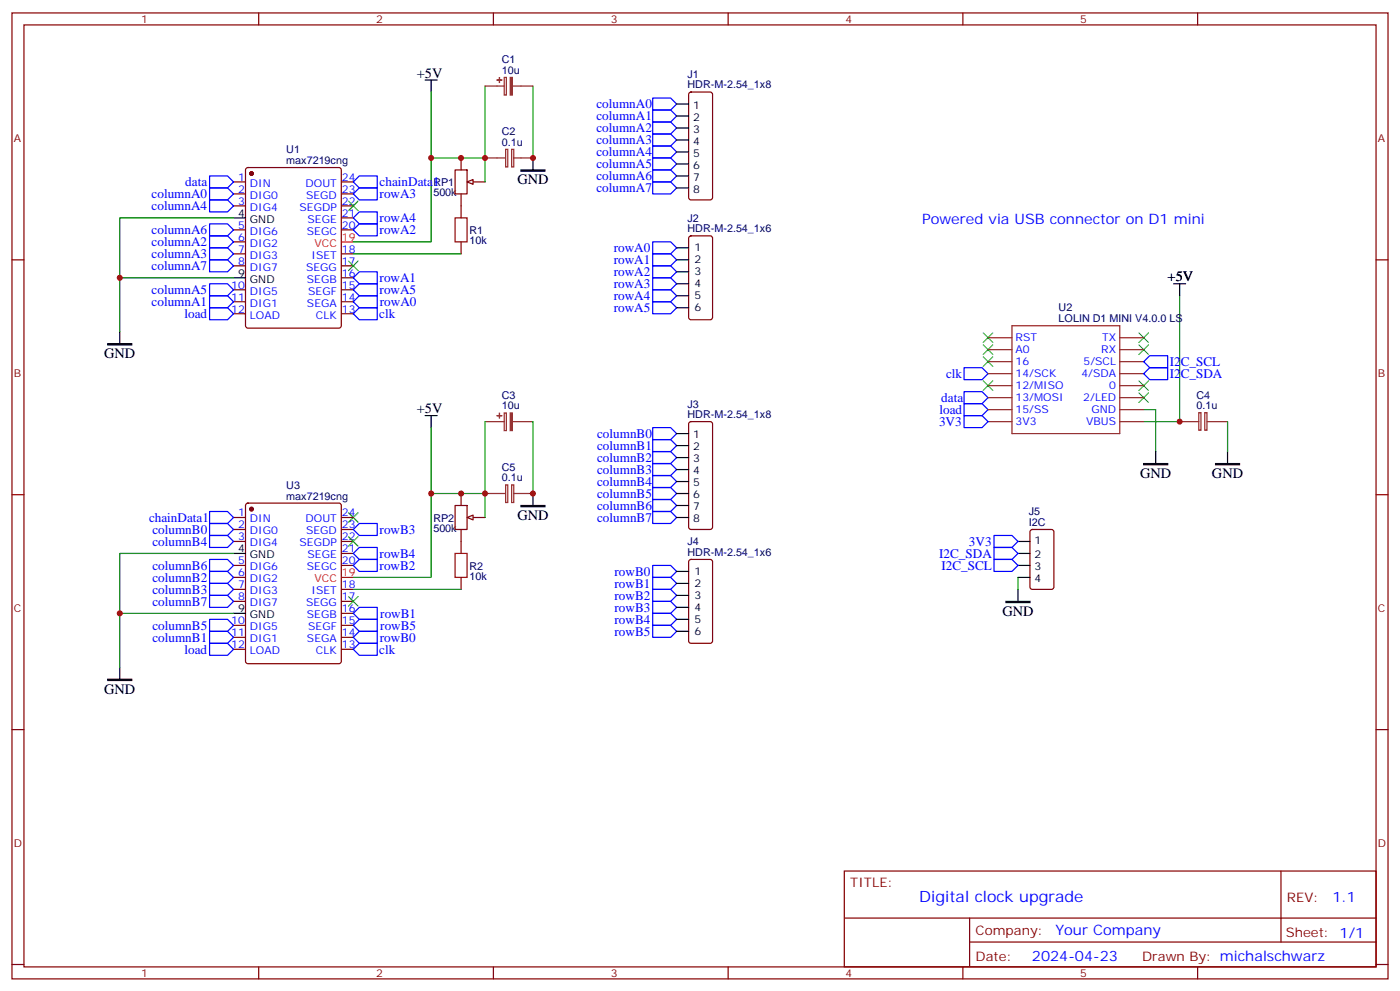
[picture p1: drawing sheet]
<svg xmlns="http://www.w3.org/2000/svg" width="412mm" height="292mm" viewBox="0 0 412 292" stroke-linecap="round" stroke-linejoin="round" font-family="sans-serif">
<g fill="none" stroke="#870000" stroke-width=".35">
<path d="M3.5 3.8h405.4v284.3h-405.4zM7.1 7.3h398.2v277.3h-398.2zM76.2 3.8v3.5M145.3 3.8v3.5M214.5 3.8v3.5M283.6 3.8v3.5M352.8 3.8v3.5M68.8 53.6h3.5M68.8 57.1h3.5M72.6 49.5l.4-.2h26.8l.7 .4v46.2l-.4 .6-27.1 .1-.6-.5-.1-46.1zM100.5 53.6h3.6M100.5 57.1h3.6"/>
<path d="M134.1 50h3.5v7.1h-3.5zM135.8 46.5v3.5M135.8 57.1v7M139.3 53.6h3.6M3.5 76.5h3.6M68.8 60.6h3.5M68.8 67.7h3.5M68.8 71.2h3.5M68.8 74.7h3.5M68.8 78.2h3.5M100.5 60.6h3.6M100.5 67.7h3.6"/>
<path d="M100.5 74.7h3.6M100.5 78.2h3.6M100.5 64.1h3.6M135.8 71.2v3.5M405.3 76.5h3.6M68.8 85.3h3.5M68.8 88.8h3.5M68.8 92.4h3.5M100.5 85.3h3.6M100.5 88.8h3.6M100.5 92.4h3.6M100.5 81.8h3.6"/>
<path d="M3.5 145.6h3.6M405.3 145.6h3.6M3.5 214.8h3.6M405.3 214.8h3.6M248.7 256.4h156.6v28.2h-156.6zM377.3 256.4v20.9M248.7 270.2h156.5M285.6 277.3h119.6M285.6 270.2v14.2M3.5 283.9h3.6M76.2 284.6v3.5M145.3 284.6v3.5"/>
<path d="M214.5 284.6v3.5M283.6 284.6v3.5M352.8 284.6v3.5M405.3 283.9h3.6"/>
</g>
<circle cx="74.1" cy="51.1" r=".53" fill="#870000" stroke="#870000" stroke-width=".35"/>
<path d="M125.2 23.6h3.6M127 23.6v3.5M157 46.5v3.5M68.8 64.1h3.5M35.3 97.6v3.6M68.8 81.8h3.5" fill="none" stroke="#000" stroke-width=".35"/>
<path d="M100.5 71.2h3.6" fill="none" stroke="#f00" stroke-width=".35"/>
<path d="M153.5 50h7v.4h-7zM31.7 101.2h7.1v.3h-7.1z" fill="#000" stroke="#000" stroke-width=".35"/>
<path d="M127 27.1v44.1h-22.9M68.8 64.1h-33.5v33.5M104.1 74.7h31.7M35.3 81.8h33.5" fill="none" stroke="#008700" stroke-width=".35"/>
<g fill="none" stroke="#00f" stroke-width=".35">
<path d="M192.3 28.9h5.3l1.7 1.7-1.7 1.8h-5.3zM192.3 32.4h5.3l1.7 1.7-1.7 1.8h-5.3zM192.3 35.9h5.3l1.7 1.8-1.7 1.7h-5.3zM192.3 39.4h5.3l1.7 1.8-1.7 1.8h-5.3zM61.7 55.3h5.3l1.8 1.8-1.8 1.7h-5.3zM61.7 58.8h5.3l1.8 1.8-1.8 1.8h-5.3zM104.1 57.1l1.7-1.8h5.3v3.5h-5.3zM192.3 53.6h5.3l1.7 1.7-1.7 1.8h-5.3zM192.3 50h5.3l1.7 1.8-1.7 1.8h-5.3zM192.3 46.5h5.3l1.7 1.8-1.7 1.7h-5.3zM192.3 43h5.3l1.7 1.7-1.7 1.8h-5.3zM61.7 69.4h5.3l1.8 1.8-1.8 1.8h-5.3z"/>
<path d="M61.7 73h5.3l1.8 1.7-1.8 1.8h-5.3zM61.7 65.9h5.3l1.8 1.8-1.8 1.7h-5.3zM61.7 76.5h5.3l1.8 1.7-1.8 1.8h-5.3zM104.1 67.7l1.7-1.8h5.3v3.5h-5.3zM104.1 64.1l1.7-1.7h5.3v3.5h-5.3zM192.3 71.2h5.3l1.7 1.8-1.7 1.7h-5.3zM192.3 74.7h5.3l1.7 1.8-1.7 1.7h-5.3zM192.3 78.2h5.3l1.7 1.8-1.7 1.8h-5.3zM61.7 87.1h5.3l1.8 1.7-1.8 1.8h-5.3zM61.7 83.5h5.3l1.8 1.8-1.8 1.8h-5.3zM104.1 88.8l1.7-1.7h5.3v3.5h-5.3zM104.1 85.3l1.7-1.8h5.3v3.6h-5.3z"/>
<path d="M104.1 81.8l1.7-1.8h5.3v3.5h-5.3zM192.3 81.8h5.3l1.7 1.7-1.7 1.8h-5.3zM192.3 85.3h5.3l1.7 1.8-1.7 1.7h-5.3zM192.3 88.8h5.3l1.7 1.8-1.7 1.8h-5.3zM192.3 136.5h5.3l1.7 1.7-1.7 1.8h-5.3zM192.3 132.9h5.3l1.7 1.8-1.7 1.8h-5.3zM192.3 129.4h5.3l1.7 1.8-1.7 1.7h-5.3zM192.3 125.9h5.3l1.7 1.7-1.7 1.8h-5.3zM192.3 140h5.3l1.7 1.7-1.7 1.8h-5.3zM192.3 150.6h5.3l1.7 1.7-1.7 1.8h-5.3zM192.3 147h5.3l1.7 1.8-1.7 1.8h-5.3zM192.3 143.5h5.3l1.7 1.8-1.7 1.7h-5.3z"/>
</g>
<path d="M134.1 64.1h3.5v7.1h-3.5z" fill="none" stroke="#a10000" stroke-width=".35"/>
<path d="M102.7 59.2l2.8 2.8M105.5 59.2l-2.8 2.8" fill="none" stroke="#3c3" stroke-width=".35"/>
<path d="M137.6 53.6l1.7-.8v1.5z" fill="#f0f0f0" stroke="#870000" stroke-width=".35"/>
<path d="M142.9 25.3v21.2M157 25.3v21.2M127 46.5h15.9v7.1M127 125.9v44.1h-22.9M142.9 124.1v21.2M157 124.1v21.2M104.1 173.5h31.7" fill="none" stroke="#008700" stroke-width=".35"/>
<path d="M142.9 25.3h5.6M148.5 22.8h.7v5.2h-.7zM151 25.3h6M142.9 46.5h6M148.9 44h.7v5.1h-.7zM150.7 44h.6v5.1h-.6zM151.3 46.5h5.7M142.9 124.1h5.6M148.5 121.6h.7v5.2h-.7zM151 124.1h6" fill="none" stroke="#8c2424" stroke-width=".35"/>
<g fill="none" stroke="#00f" stroke-width=".35">
<path d="M61.7 51.8h5.3l1.8 1.8-1.8 1.7h-5.3zM61.7 90.6h5.3l1.8 1.8-1.8 1.7h-5.3zM104.1 92.4l1.7-1.8h5.3v3.5h-5.3zM61.7 154.1h5.3l1.8 1.8-1.8 1.7h-5.3zM61.7 157.6h5.3l1.8 1.8-1.8 1.7h-5.3zM104.1 155.9l1.7-1.8h5.3v3.5h-5.3zM61.7 168.2h5.3l1.8 1.8-1.8 1.7h-5.3zM61.7 171.7h5.3l1.8 1.8-1.8 1.8h-5.3zM61.7 164.7h5.3l1.8 1.7-1.8 1.8h-5.3zM61.7 175.3h5.3l1.8 1.7-1.8 1.8h-5.3zM104.1 166.4l1.7-1.7h5.3v3.5h-5.3zM104.1 162.9l1.7-1.8h5.3v3.6h-5.3z"/>
<path d="M192.3 177h5.3l1.7 1.8-1.7 1.8h-5.3zM192.3 173.5h5.3l1.7 1.8-1.7 1.7h-5.3zM192.3 170h5.3l1.7 1.7-1.7 1.8h-5.3zM192.3 166.4h5.3l1.7 1.8-1.7 1.8h-5.3zM61.7 185.8h5.3l1.8 1.8-1.8 1.8h-5.3zM61.7 182.3h5.3l1.8 1.8-1.8 1.7h-5.3zM104.1 187.6l1.7-1.8h5.3v3.6h-5.3zM104.1 184.1l1.7-1.8h5.3v3.5h-5.3zM104.1 180.6l1.7-1.8h5.3v3.5h-5.3zM192.3 184.1h5.3l1.7 1.7-1.7 1.8h-5.3zM192.3 180.6h5.3l1.7 1.7-1.7 1.8h-5.3z"/>
</g>
<g fill="none" stroke="#870000" stroke-width=".35">
<path d="M203.1 27.3l.5-.2h5.6l.5 .2 .2 .5v30.3l-.2 .5-.5 .2h-5.6l-.5-.2-.3-.5v-30.3zM203.1 124.3l.5-.2h5.6l.5 .2 .2 .5v30.4l-.2 .5-.5 .2h-5.6l-.5-.3-.3-.4v-30.4zM68.8 152.3h3.5M68.8 155.9h3.5M68.8 159.4h3.5M72.6 148.3l.4-.2h26.8l.7 .4v46.2l-.4 .6-27.1 .1-.6-.5-.1-46.1zM100.5 152.3h3.6M100.5 155.9h3.6M100.5 159.4h3.6M134.1 148.8h3.5v7.1h-3.5zM135.8 145.3v3.5M135.8 155.9v7"/>
<path d="M139.3 152.3h3.6M68.8 166.4h3.5M68.8 170h3.5M68.8 173.5h3.5M68.8 177h3.5M100.5 166.4h3.6M100.5 173.5h3.6M100.5 177h3.6M100.5 162.9h3.6M135.8 170v3.5M68.8 184.1h3.5M68.8 187.6h3.5"/>
<path d="M68.8 191.1h3.5M100.5 184.1h3.6M100.5 187.6h3.6M100.5 191.1h3.6M100.5 180.6h3.6"/>
</g>
<g fill="none" stroke="#000" stroke-width=".35">
<path d="M199.3 30.6h3.5M199.3 34.1h3.5M199.3 37.7h3.5M199.3 41.2h3.5M199.3 44.7h3.5M199.3 48.3h3.5M199.3 51.8h3.5M199.3 55.3h3.5M125.2 122.3h3.6M127 122.3v3.6M199.3 127.6h3.5M199.3 131.2h3.5"/>
<path d="M199.3 134.7h3.5M199.3 138.2h3.5M157 145.3v3.5M199.3 141.7h3.5M199.3 145.3h3.5M199.3 148.8h3.5M199.3 152.3h3.5M68.8 162.9h3.5M68.8 180.6h3.5"/>
</g>
<g fill="#8c2424" stroke="#8c2424" stroke-width=".35">
<path d="M150.3 22.8h.6v5.2h-.6z"/>
<path d="M147.1 22.9v1.4z"/>
<path d="M146.4 23.6h1.4z"/>
<path d="M150.3 121.6h.6v5.2h-.6z"/>
<path d="M147.1 121.6v1.4z"/>
<path d="M146.4 122.3l1.4 .1z"/>
</g>
<path d="M102.7 150.9l2.8 2.8M102.7 158l2.8 2.8M105.5 150.9l-2.8 2.8M105.5 158l-2.8 2.8" fill="none" stroke="#3c3" stroke-width=".35"/>
<circle cx="74.1" cy="149.9" r=".53" fill="#870000" stroke="#870000" stroke-width=".35"/>
<path d="M100.5 170h3.6" fill="none" stroke="#f00" stroke-width=".35"/>
<path d="M134.1 162.9h3.5v7.1h-3.5z" fill="none" stroke="#a10000" stroke-width=".35"/>
<path d="M153.5 148.8h7v.4h-7z" fill="#000" stroke="#000" stroke-width=".35"/>
<path d="M137.6 152.3l1.7-.7v1.4z" fill="#f0f0f0" stroke="#870000" stroke-width=".35"/>
<path d="M347.5 87.1v37h-10.6M336.9 120.6h3.5v12.3M361.6 124.1v8.8M127 145.3h15.9v7M68.8 162.9h-33.5v33.5M299.9 170v3.5M35.3 180.6h33.5" fill="none" stroke="#008700" stroke-width=".35"/>
<g fill="none" stroke="#8c2424" stroke-width=".35">
<path d="M291 99.4h7.1M298.1 95.9h31.7v31.7h-31.7zM329.8 99.4h7.1M291 106.5h7.1M291 102.9h7.1M291 117.1h7.1M291 113.5h7.1M291 110h7.1M329.8 106.5h7.1M329.8 102.9h7.1M329.8 117.1h7.1M329.8 113.5h7.1"/>
<path d="M329.8 110h7.1M291 124.1h7.1M291 120.6h7.1M329.8 124.1h7.1M329.8 120.6h7.1M347.5 124.1h5.6M353.1 121.5h.7v5.1h-.7zM354.9 121.5h.6v5.1h-.6zM355.6 124.1h6M142.9 145.3h6M148.9 142.7h.7v5.2h-.7zM150.7 142.7h.6v5.2h-.6z"/>
<path d="M151.3 145.3h5.7"/>
</g>
<g fill="none" stroke="#00f" stroke-width=".35">
<path d="M104.1 53.6l1.7-1.8h5.3v3.5h-5.3zM284 115.3h5.3l1.7 1.8-1.7 1.7h-5.3zM284 118.8h5.3l1.7 1.8-1.7 1.7h-5.3zM284 108.2h5.3l1.7 1.8-1.7 1.8h-5.3zM336.9 110l1.8-1.8h5.3v3.6h-5.3zM338.7 104.7h5.3v3.5h-5.3l-1.8-1.7zM284 122.3h5.3l1.7 1.8-1.7 1.8h-5.3zM61.7 150.6h5.3l1.8 1.7-1.8 1.8h-5.3zM292.8 157.6h5.3l1.8 1.8-1.8 1.7h-5.3zM292.8 161.1h5.3l1.8 1.8-1.8 1.8h-5.3zM292.8 164.7h5.3l1.8 1.7-1.8 1.8h-5.3zM61.7 189.4h5.3l1.8 1.7-1.8 1.8h-5.3z"/>
<path d="M105.8 189.4h5.3v3.5h-5.3l-1.7-1.8z"/>
</g>
<path d="M336.9 136.5h7.1v.3h-7.1zM358.1 136.5h7v.3h-7zM296.3 177h7.1v.4h-7.1zM31.7 200h7.1v.3h-7.1z" fill="#000" stroke="#000" stroke-width=".35"/>
<g fill="none" stroke="#000" stroke-width=".35">
<path d="M199.3 73h3.5M199.3 76.5h3.5M199.3 83.5h3.5M199.3 80h3.5M199.3 87.1h3.5M199.3 90.6h3.5M345.7 83.5h3.5M347.5 83.5v3.6M340.4 132.9v3.6M361.6 132.9v3.6M299.9 159.4h3.5M199.3 168.2h3.5"/>
<path d="M199.3 171.7h3.5M199.3 175.3h3.5M199.3 178.8h3.5M299.9 162.9h3.5M299.9 166.4h3.5M299.9 170h3.5M299.9 173.5v3.5M35.3 196.4v3.6M199.3 182.3h3.5M199.3 185.8h3.5"/>
</g>
<g fill="none" stroke="#3c3" stroke-width=".35">
<path d="M102.7 76.8l2.8 2.9M105.5 76.8l-2.8 2.9M289.6 98l2.9 2.8M292.5 98l-2.9 2.8M335.5 98l2.8 2.8M338.3 98l-2.8 2.8M289.6 112.1l2.9 2.8M289.6 105.1l2.9 2.8M289.6 101.5l2.9 2.9M292.5 112.1l-2.9 2.8M292.5 105.1l-2.9 2.8M292.5 101.5l-2.9 2.9"/>
<path d="M335.5 101.5l2.8 2.9M335.5 112.1l2.8 2.8M335.5 115.6l2.8 2.9M338.3 101.5l-2.8 2.9M338.3 112.1l-2.8 2.8M338.3 115.6l-2.8 2.9M102.7 175.6l2.8 2.8M105.5 175.6l-2.8 2.8"/>
</g>
<path d="M203.1 69.6l.5-.2h5.6l.6 .5 .1 23.5-.5 .7h-5.8l-.7-.4-.1-23.6zM303.6 156.1l.5-.2h5.6l.7 .4v16.5l-.4 .6-5.9 .1-.7-.5v-16.4zM203.1 164.9l.5-.2h5.6l.6 .4 .1 23.6-.5 .6-5.8 .1-.7-.5-.1-23.5z" fill="none" stroke="#870000" stroke-width=".35"/>
<g fill="#c00">
<circle cx="35.3" cy="81.8" r=".88"/>
<circle cx="127" cy="46.5" r=".88"/>
<circle cx="135.8" cy="46.5" r=".88"/>
<circle cx="142.9" cy="46.5" r=".88"/>
<circle cx="157" cy="46.5" r=".88"/>
<circle cx="157" cy="145.3" r=".88"/>
<circle cx="127" cy="145.3" r=".88"/>
<circle cx="135.8" cy="145.3" r=".88"/>
<circle cx="142.9" cy="145.3" r=".88"/>
<circle cx="35.3" cy="180.6" r=".88"/>
<circle cx="347.5" cy="124.1" r=".88"/>
</g>
<text font-size="4.6" fill="#00f" x="270.8" y="265.4">Digital clock upgrade</text>
<g font-size="4.2">
<text x="122.8" y="22.9">+5V</text>
<text x="152.4" y="54.3">GND</text>
<text x="344" y="82.8">+5V</text>
<text x="30.7" y="105.4">GND</text>
<text x="122.8" y="121.6">+5V</text>
<text x="335.8" y="140.7">GND</text>
<text x="357" y="140.7">GND</text>
<text x="152.4" y="153">GND</text>
<text x="295.3" y="181.3">GND</text>
<text x="30.7" y="204.2">GND</text>
</g>
<g font-size="4.2" fill="#00f">
<text x="271.6" y="65.9">Powered via USB connector on D1 mini</text>
<text x="392.5" y="265.7">1.1</text>
<text x="310.9" y="275.2">Your Company</text>
<text x="304" y="283">2024-04-23</text>
</g>
<g font-size="3.9" fill="#00f">
<text x="175.7" y="31.9">columnA0</text>
<text x="175.7" y="35.4">columnA1</text>
<text x="175.7" y="38.9">columnA2</text>
<text x="175.7" y="42.5">columnA3</text>
<text x="175.7" y="46">columnA4</text>
<text x="175.7" y="53.1">columnA6</text>
<text x="175.7" y="49.5">columnA5</text>
<text x="44.7" y="58.3">columnA0</text>
<text x="54.6" y="54.8">data</text>
<text x="111.8" y="58.3">rowA3</text>
<text x="111.8" y="54.8">chainData1</text>
<text x="175.7" y="56.6">columnA7</text>
<text x="44.7" y="61.9">columnA4</text>
<text x="111.8" y="65.4">rowA4</text>
<text x="44.7" y="68.9">columnA6</text>
<text x="111.8" y="68.9">rowA2</text>
<text x="44.7" y="72.5">columnA2</text>
<text x="44.7" y="76">columnA3</text>
<text x="180.8" y="74.2">rowA0</text>
<text x="180.8" y="77.7">rowA1</text>
<text x="44.7" y="79.5">columnA7</text>
<text x="111.8" y="83">rowA1</text>
<text x="180.8" y="81.3">rowA2</text>
<text x="44.7" y="86.6">columnA5</text>
<text x="111.8" y="86.6">rowA5</text>
<text x="111.9" y="90">rowA0</text>
<text x="180.8" y="84.8">rowA3</text>
<text x="180.8" y="88.3">rowA4</text>
<text x="44.7" y="90.1">columnA1</text>
<text x="54.4" y="93.6">load</text>
<text x="111.7" y="93.6">clk</text>
<text x="180.8" y="91.8">rowA5</text>
<text x="344.6" y="107.8">I2C_SCL</text>
<text x="278.7" y="111.2">clk</text>
<text x="344.6" y="111.3">I2C_SDA</text>
<text x="277.3" y="118.3">data</text>
<text x="276.6" y="125.4">3V3</text>
<text x="276.8" y="121.8">load</text>
<text x="175.9" y="128.9">columnB0</text>
<text x="175.9" y="135.9">columnB2</text>
<text x="175.9" y="132.4">columnB1</text>
<text x="175.9" y="139.5">columnB3</text>
<text x="175.9" y="143">columnB4</text>
<text x="175.9" y="146.5">columnB5</text>
<text x="43.9" y="153.7">chainData1</text>
<text x="175.9" y="153.6">columnB7</text>
<text x="175.9" y="150.1">columnB6</text>
<text x="44.9" y="157.1">columnB0</text>
<text x="44.9" y="160.7">columnB4</text>
<text x="111.8" y="157.1">rowB3</text>
<text x="285.4" y="160.6">3V3</text>
<text x="44.9" y="167.7">columnB6</text>
<text x="111.8" y="167.7">rowB2</text>
<text x="111.8" y="164.2">rowB4</text>
<text x="276.7" y="164.2">I2C_SDA</text>
<text x="277.3" y="167.7">I2C_SCL</text>
<text x="44.9" y="171.2">columnB2</text>
<text x="181" y="173">rowB1</text>
<text x="181" y="169.5">rowB0</text>
<text x="44.9" y="174.8">columnB3</text>
<text x="44.9" y="178.3">columnB7</text>
<text x="181" y="176.5">rowB2</text>
<text x="44.9" y="185.3">columnB5</text>
<text x="112" y="185.4">rowB5</text>
<text x="112" y="181.9">rowB1</text>
<text x="181" y="183.6">rowB4</text>
<text x="181" y="180">rowB3</text>
<text x="44.9" y="188.9">columnB1</text>
<text x="111.9" y="189">rowB0</text>
<text x="181" y="187.1">rowB5</text>
<text x="54.4" y="192.4">load</text>
<text x="111.7" y="192.4">clk</text>
</g>
<g font-size="3.9" fill="#800">
<text x="250.5" y="261">TITLE:</text>
<text x="379.1" y="265.7">REV:</text>
<text x="287.4" y="275.2">Company:</text>
<text x="378.7" y="275.8">Sheet: 1/1</text>
<text x="287.4" y="282.9">Date:</text>
<text x="336.4" y="282.9">Drawn By: michalschwarz</text>
</g>
<g font-size="3.2" fill="#800">
<text x="41.6" y="6.8">1</text>
<text x="110.8" y="6.8">2</text>
<text x="179.9" y="6.8">3</text>
<text x="249.1" y="6.8">4</text>
<text x="318.2" y="6.8">5</text>
<text x="4.1" y="41.9">A</text>
<text x="405.9" y="41.9">A</text>
<text x="4.1" y="111.1">B</text>
<text x="405.9" y="111.1">B</text>
<text x="4.1" y="180.2">C</text>
<text x="405.9" y="180.2">C</text>
<text x="4.1" y="249.3">D</text>
<text x="405.9" y="249.3">D</text>
<text x="41.6" y="287.6">1</text>
<text x="110.8" y="287.6">2</text>
<text x="179.9" y="287.6">3</text>
<text x="249.1" y="287.6">4</text>
<text x="318.2" y="287.6">5</text>
</g>
<g font-size="3.2" fill="#000080">
<text x="147.8" y="21.7">10u</text>
<text x="147.8" y="18.5">C1</text>
<text x="202.5" y="23">J1</text>
<text x="202.5" y="26">HDR-M-2.54_1x8</text>
<text x="147.8" y="39.7">C2</text>
<text x="84.3" y="45.2">U1</text>
<text x="147.8" y="42.9">0.1u</text>
<text x="84.3" y="48.3">max7219cng</text>
<text x="127.6" y="57.8">500k</text>
<text x="127.6" y="54.8">RP1</text>
<text x="202.5" y="65.3">J2</text>
<text x="138.3" y="71.9">10k</text>
<text x="138.3" y="68.9">R1</text>
<text x="202.5" y="68.4">HDR-M-2.54_1x6</text>
<text x="311.8" y="94.8">LOLIN D1 MINI V4.0.0 LS</text>
<text x="311.8" y="91.6">U2</text>
<text x="147.8" y="117.3">C3</text>
<text x="202.5" y="120">J3</text>
<text x="352.4" y="117.3">C4</text>
<text x="147.8" y="120.5">10u</text>
<text x="202.5" y="123">HDR-M-2.54_1x8</text>
<text x="352.4" y="120.4">0.1u</text>
<text x="84.3" y="144">U3</text>
<text x="147.8" y="141.7">0.1u</text>
<text x="147.8" y="138.5">C5</text>
<text x="84.3" y="147">max7219cng</text>
<text x="127.6" y="153.5">RP2</text>
<text x="303.1" y="154.8">I2C</text>
<text x="303.1" y="151.6">J5</text>
<text x="127.6" y="156.6">500k</text>
<text x="202.5" y="160.5">J4</text>
<text x="138.3" y="167.7">R2</text>
<text x="202.5" y="163.6">HDR-M-2.54_1x6</text>
<text x="138.3" y="170.7">10k</text>
</g>
<g font-size="3.2">
<text x="204.2" y="32">1</text>
<text x="204.2" y="35.6">2</text>
<text x="204.2" y="39.1">3</text>
<text x="204.2" y="42.6">4</text>
<text x="204.2" y="46.1">5</text>
<text x="204.2" y="49.7">6</text>
<text x="204.2" y="53.2">7</text>
<text x="204.2" y="56.7">8</text>
<text x="70.1" y="63.8">4</text>
<text x="73.6" y="65.5">GND</text>
<text x="204.6" y="74">1</text>
<text x="204.6" y="77.5">2</text>
<text x="70.1" y="81.4">9</text>
<text x="73.6" y="83.2">GND</text>
<text x="204.6" y="81.1">3</text>
<text x="204.6" y="84.6">4</text>
<text x="204.6" y="88.1">5</text>
<text x="204.6" y="91.7">6</text>
<text x="204.2" y="129">1</text>
<text x="204.2" y="132.6">2</text>
<text x="204.2" y="136.1">3</text>
<text x="204.2" y="139.6">4</text>
<text x="204.2" y="143.2">5</text>
<text x="204.2" y="146.7">6</text>
<text x="204.2" y="150.2">7</text>
<text x="204.2" y="153.7">8</text>
<text x="304.7" y="160.1">1</text>
<text x="70.1" y="162.6">4</text>
<text x="73.6" y="164.3">GND</text>
<text x="304.7" y="164.3">2</text>
<text x="304.7" y="167.9">3</text>
<text x="204.6" y="169.3">1</text>
<text x="204.6" y="172.8">2</text>
<text x="304.7" y="171.4">4</text>
<text x="204.6" y="176.3">3</text>
<text x="204.6" y="179.8">4</text>
<text x="70.1" y="180.2">9</text>
<text x="73.6" y="182">GND</text>
<text x="204.6" y="183.4">5</text>
<text x="204.6" y="186.9">6</text>
</g>
<g font-size="3.2" fill="#00f">
<text x="70.1" y="53.2">1</text>
<text x="100.7" y="53.2">24</text>
<text x="70.1" y="56.7">2</text>
<text x="73.6" y="55">DIN</text>
<text x="73.6" y="58.5">DIG0</text>
<text x="90" y="55">DOUT</text>
<text x="90.2" y="58.5">SEGD</text>
<text x="100.7" y="56.7">23</text>
<text x="70.1" y="60.3">3</text>
<text x="73.6" y="62">DIG4</text>
<text x="88.2" y="62">SEGDP</text>
<text x="90.6" y="65.5">SEGE</text>
<text x="100.7" y="63.8">21</text>
<text x="100.7" y="60.3">22</text>
<text x="70.1" y="67.3">5</text>
<text x="70.1" y="70.8">6</text>
<text x="73.6" y="69.1">DIG6</text>
<text x="90.4" y="69.1">SEGC</text>
<text x="100.7" y="67.3">20</text>
<text x="70.1" y="74.4">7</text>
<text x="70.1" y="77.9">8</text>
<text x="73.6" y="72.6">DIG2</text>
<text x="73.6" y="76.1">DIG3</text>
<text x="91.8" y="76.1">ISET</text>
<text x="100.7" y="77.9">17</text>
<text x="100.7" y="74.4">18</text>
<text x="73.6" y="79.7">DIG7</text>
<text x="90.1" y="79.7">SEGG</text>
<text x="90.4" y="83.2">SEGB</text>
<text x="100.7" y="81.4">16</text>
<text x="68.1" y="84.9">10</text>
<text x="68.1" y="88.5">11</text>
<text x="73.6" y="86.7">DIG5</text>
<text x="90.8" y="86.7">SEGF</text>
<text x="100.7" y="88.5">14</text>
<text x="100.7" y="84.9">15</text>
<text x="68.1" y="92">12</text>
<text x="73.6" y="90.2">DIG1</text>
<text x="73.6" y="93.8">LOAD</text>
<text x="90.4" y="90.2">SEGA</text>
<text x="93.1" y="93.8">CLK</text>
<text x="100.7" y="92">13</text>
<text x="299.2" y="100.5">RST</text>
<text x="324.7" y="100.5">TX</text>
<text x="299.2" y="107.5">16</text>
<text x="299.2" y="104">A0</text>
<text x="319.2" y="107.5">5/SCL</text>
<text x="324.4" y="104">RX</text>
<text x="299.2" y="111.1">14/SCK</text>
<text x="318.6" y="111.1">4/SDA</text>
<text x="299.2" y="118.1">13/MOSI</text>
<text x="299.2" y="114.6">12/MISO</text>
<text x="319.1" y="118.1">2/LED</text>
<text x="326.8" y="114.6">0</text>
<text x="299.2" y="125.2">3V3</text>
<text x="299.2" y="121.6">15/SS</text>
<text x="320" y="125.2">VBUS</text>
<text x="321.5" y="121.6">GND</text>
<text x="70.1" y="152">1</text>
<text x="70.1" y="155.5">2</text>
<text x="73.6" y="153.7">DIN</text>
<text x="90" y="153.7">DOUT</text>
<text x="100.7" y="155.5">23</text>
<text x="100.7" y="152">24</text>
<text x="70.1" y="159">3</text>
<text x="73.6" y="157.3">DIG0</text>
<text x="73.6" y="160.8">DIG4</text>
<text x="88.2" y="160.8">SEGDP</text>
<text x="90.2" y="157.3">SEGD</text>
<text x="100.7" y="159">22</text>
<text x="70.1" y="166.1">5</text>
<text x="73.6" y="167.9">DIG6</text>
<text x="90.4" y="167.9">SEGC</text>
<text x="90.6" y="164.3">SEGE</text>
<text x="100.7" y="166.1">20</text>
<text x="100.7" y="162.6">21</text>
<text x="70.1" y="169.6">6</text>
<text x="70.1" y="173.1">7</text>
<text x="73.6" y="171.4">DIG2</text>
<text x="100.7" y="173.1">18</text>
<text x="70.1" y="176.7">8</text>
<text x="73.6" y="174.9">DIG3</text>
<text x="73.6" y="178.4">DIG7</text>
<text x="90.1" y="178.4">SEGG</text>
<text x="91.8" y="174.9">ISET</text>
<text x="100.7" y="176.7">17</text>
<text x="68.1" y="183.7">10</text>
<text x="73.6" y="185.5">DIG5</text>
<text x="90.4" y="182">SEGB</text>
<text x="90.8" y="185.5">SEGF</text>
<text x="100.7" y="183.7">15</text>
<text x="100.7" y="180.2">16</text>
<text x="68.1" y="187.3">11</text>
<text x="68.1" y="190.8">12</text>
<text x="73.6" y="189">DIG1</text>
<text x="90.4" y="189">SEGA</text>
<text x="100.7" y="190.8">13</text>
<text x="100.7" y="187.3">14</text>
<text x="73.6" y="192.5">LOAD</text>
<text x="93.1" y="192.5">CLK</text>
</g>
<g font-size="3.2" fill="#f00">
<text x="100.7" y="70.8">19</text>
<text x="92.6" y="72.6">VCC</text>
<text x="92.6" y="171.4">VCC</text>
<text x="100.7" y="169.6">19</text>
</g>
</svg>
